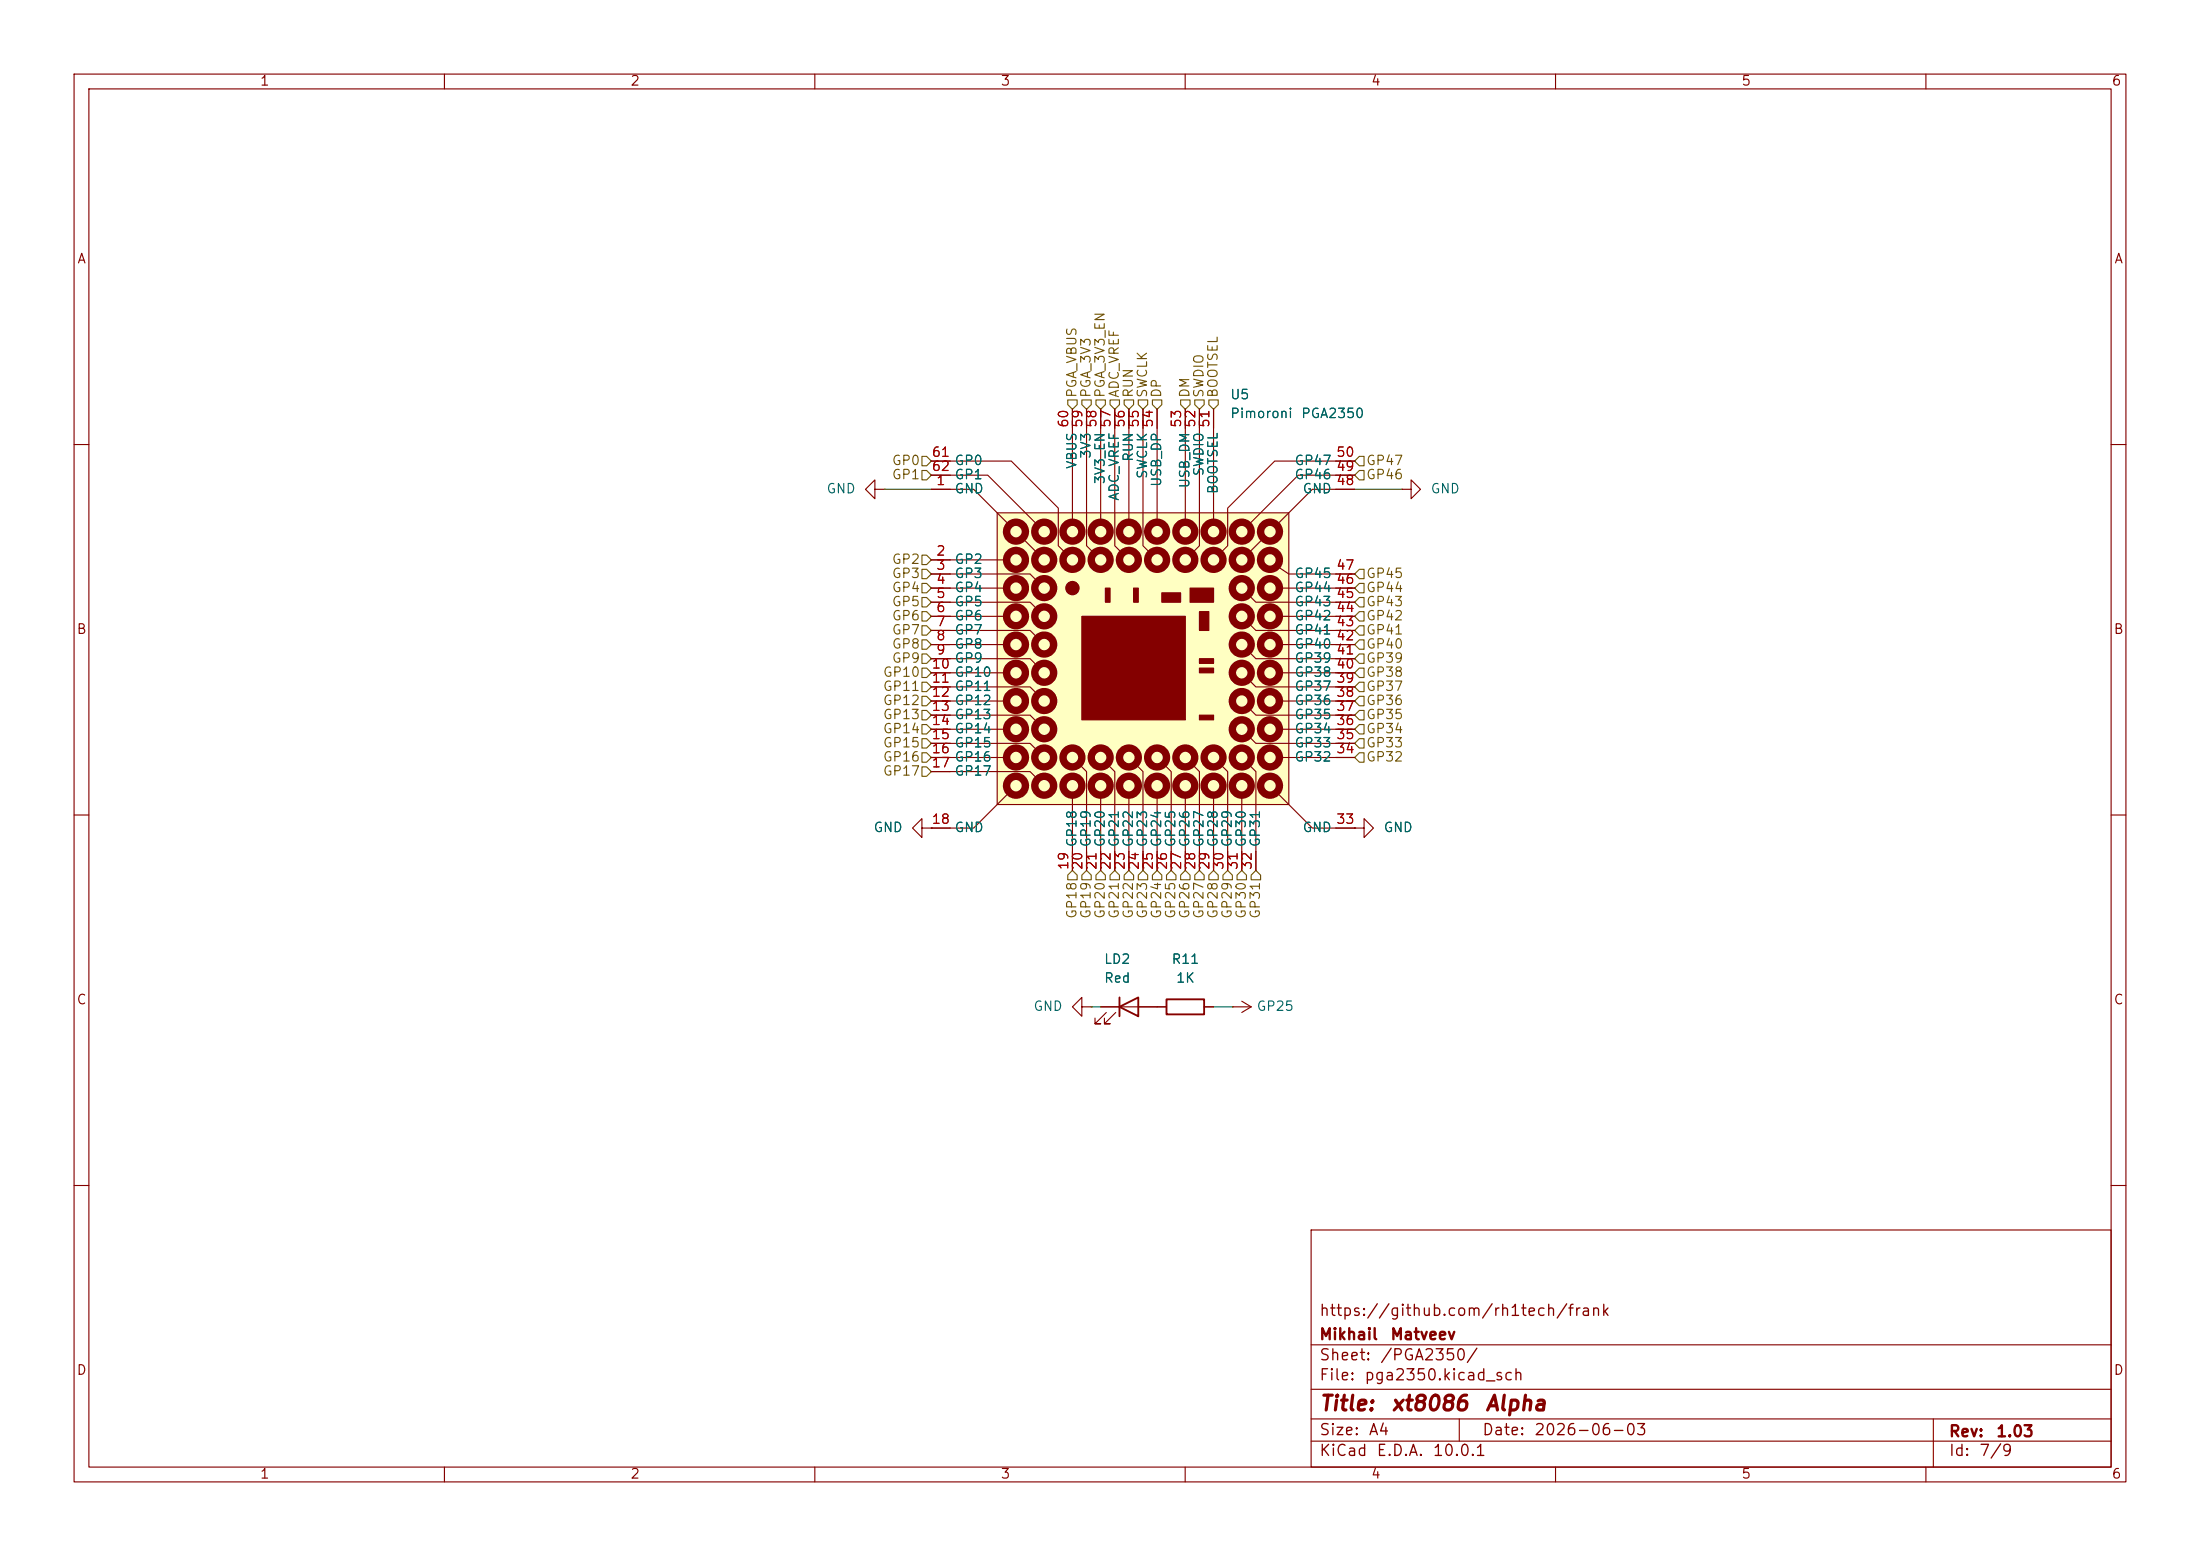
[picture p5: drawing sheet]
<svg xmlns="http://www.w3.org/2000/svg" width="297mm" height="210mm" viewBox="0 0 297 210" stroke-linecap="round" stroke-linejoin="round" font-family="sans-serif">
<g fill="none" stroke="#840000" stroke-width=".15">
<path d="M10 10h277v190h-277zM12 12h273v186h-273zM60 10v2M110 10v2M160 10v2M210 10v2M260 10v2M10 60h2M285 60h2M10 110h2M182.9 111.8h1.2v-1.3l1.3 1.3-1.3 1.2v-1.2M182.9 111.8h.1"/>
<path d="M285 110h2M146 135.9v-1.3l-1.2 1.3 1.2 1.3v-1.3h1.3M147.3 135.9h.1M10 160h2M177 166h108v32h-108zM285 160h2M60 198v2M110 198v2M160 198v2M177 194.5h108M177 191.5h108M177 187.5h108"/>
<path d="M177 181.5h108M197 191.5v3M210 198v2M260 198v2M261 191.5v6.5"/>
</g>
<path d="M134.6 69.2h39.4v39.4h-39.4z" fill="#ffffc2"/>
<g fill="none" stroke="#840000" stroke-width=".15">
<path d="M144.8 55.2v15.3M146.7 55.2v18.5l1.3 1.2M148.6 55.2v15.3M150.5 55.2v18.5l1.3 1.2M152.4 55.2v15.3M154.3 55.2v18.5l1.3 1.2M156.2 55.2v15.3M160 55.2v15.3M161.9 55.2v18.5l-1.2 1.2M163.8 55.2v15.3M118.1 66v-1.2l-1.3 1.2 1.3 1.3v-1.3h1.3M119.4 66h.1"/>
<path d="M125.7 77.5h13.4l1.2 1.2M125.7 66h5.7l5.1 5.1M125.7 64.1h7.6l7 7M125.7 62.2h10.8l6.4 6.4v5.1l1.2 1.2M125.7 75.6h10.2M125.7 79.4h10.2M134.6 69.2h39.4v39.4h-39.4zM137.8 72.4l2.5 2.5M170.8 72.4l-2.5 2.5M172.1 76.2l1.9 1.3h8.9M172.7 79.4h10.2M182.9 62.2h-10.8l-6.4 6.4v5.1l-1.2 1.2"/>
<path d="M182.9 64.1h-7.6l-7 7M182.9 66h-5.7l-5.1 5.1M189.2 66h1.3v-1.2l1.3 1.2-1.3 1.3v-1.3M189.2 66h.1M125.7 81.3h13.4l1.2 1.3M125.7 85.1h13.4l1.2 1.3M125.7 88.9h13.4l1.2 1.3M125.7 92.7h13.4l1.2 1.3M125.7 96.5h13.4l1.2 1.3M125.7 83.2h10.2M125.7 87h10.2M125.7 90.8h10.2"/>
<path d="M125.7 94.6h10.2M125.7 98.4h10.2M168.3 80l1.2 1.3h13.4M168.3 83.8l1.2 1.3h13.4M168.3 87.6l1.2 1.3h13.4M168.3 91.4l1.2 1.3h13.4M168.3 95.3l1.2 1.2h13.4M168.3 99.1l1.2 1.2h13.4M172.7 83.2h10.2M172.7 87h10.2M172.7 90.8h10.2M172.7 94.6h10.2"/>
<path d="M172.7 98.4h10.2M124.5 111.8v-1.3l-1.3 1.3 1.3 1.2v-1.2h1.2M125.7 100.3h13.4l1.2 1.3M125.7 104.1h13.4l1.2 1.3M125.7 111.8h.1M125.7 102.2h10.2M136.5 106.7l-5.1 5.1h-5.7M144.8 107.3v10.2M145.4 102.9l1.3 1.2v13.4M148.6 107.3v10.2M149.2 102.9l1.3 1.2v13.4M152.4 107.3v10.2"/>
<path d="M153 102.9l1.3 1.2v13.4M156.2 107.3v10.2M156.8 102.9l1.3 1.2v13.4M160 107.3v10.2M160.7 102.9l1.2 1.2v13.4M163.8 107.3v10.2M164.5 102.9l1.2 1.2v13.4M167.6 107.3v10.2M168.3 102.9l1.2 1.2v13.4M172.1 106.7l5.1 5.1h5.7M172.7 102.2h10.2M182.9 111.8h.1"/>
<path d="M148.6 135.9h8.9M149.4 136.7l-1.6 1.5h.8h-.8v-.8M150.6 136.7l-1.5 1.5h.8h-.8v-.8M162.6 135.9h1.2M166.4 135.9h.1M166.4 135.9h2.5M167.6 135.1l1.3 .8M168.9 135.9l-1.3 .8"/>
</g>
<g fill="none" stroke="#840000" stroke-width="1">
<circle cx="137.2" cy="71.8" r="1.27"/>
<circle cx="137.2" cy="79.4" r="1.27"/>
<circle cx="137.2" cy="75.6" r="1.27"/>
<circle cx="141" cy="71.8" r="1.27"/>
<circle cx="141" cy="75.6" r="1.27"/>
<circle cx="141" cy="79.4" r="1.27"/>
<circle cx="144.8" cy="75.6" r="1.27"/>
<circle cx="144.8" cy="71.8" r="1.27"/>
<circle cx="148.6" cy="75.6" r="1.27"/>
<circle cx="148.6" cy="71.8" r="1.27"/>
<circle cx="152.4" cy="71.8" r="1.27"/>
<circle cx="152.4" cy="75.6" r="1.27"/>
<circle cx="156.2" cy="75.6" r="1.27"/>
<circle cx="156.2" cy="71.8" r="1.27"/>
<circle cx="160" cy="75.6" r="1.27"/>
<circle cx="160" cy="71.8" r="1.27"/>
<circle cx="163.8" cy="71.8" r="1.27"/>
<circle cx="163.8" cy="75.6" r="1.27"/>
<circle cx="167.6" cy="71.8" r="1.27"/>
<circle cx="167.6" cy="75.6" r="1.27"/>
<circle cx="167.6" cy="79.4" r="1.27"/>
<circle cx="171.4" cy="75.6" r="1.27"/>
<circle cx="171.4" cy="71.8" r="1.27"/>
<circle cx="171.4" cy="79.4" r="1.27"/>
<circle cx="137.2" cy="90.8" r="1.27"/>
<circle cx="137.2" cy="83.2" r="1.27"/>
<circle cx="137.2" cy="94.6" r="1.27"/>
<circle cx="137.2" cy="98.4" r="1.27"/>
<circle cx="137.2" cy="87" r="1.27"/>
<circle cx="141" cy="98.4" r="1.27"/>
<circle cx="141" cy="94.6" r="1.27"/>
<circle cx="141" cy="87" r="1.27"/>
<circle cx="141" cy="90.8" r="1.27"/>
<circle cx="141" cy="83.2" r="1.27"/>
<circle cx="167.6" cy="83.2" r="1.27"/>
<circle cx="167.6" cy="94.6" r="1.27"/>
<circle cx="167.6" cy="90.8" r="1.27"/>
<circle cx="167.6" cy="87" r="1.27"/>
<circle cx="167.6" cy="98.4" r="1.27"/>
<circle cx="171.4" cy="90.8" r="1.27"/>
<circle cx="171.4" cy="83.2" r="1.27"/>
<circle cx="171.4" cy="87" r="1.27"/>
<circle cx="171.4" cy="94.6" r="1.27"/>
<circle cx="171.4" cy="98.4" r="1.27"/>
<circle cx="137.2" cy="102.2" r="1.27"/>
<circle cx="137.2" cy="106" r="1.27"/>
<circle cx="141" cy="106" r="1.27"/>
<circle cx="141" cy="102.2" r="1.27"/>
<circle cx="144.8" cy="106" r="1.27"/>
<circle cx="144.8" cy="102.2" r="1.27"/>
<circle cx="148.6" cy="106" r="1.27"/>
<circle cx="148.6" cy="102.2" r="1.27"/>
<circle cx="152.4" cy="106" r="1.27"/>
<circle cx="152.4" cy="102.2" r="1.27"/>
<circle cx="156.2" cy="102.2" r="1.27"/>
<circle cx="156.2" cy="106" r="1.27"/>
<circle cx="160" cy="102.2" r="1.27"/>
<circle cx="160" cy="106" r="1.27"/>
<circle cx="163.8" cy="106" r="1.27"/>
<circle cx="163.8" cy="102.2" r="1.27"/>
<circle cx="167.6" cy="102.2" r="1.27"/>
<circle cx="167.6" cy="106" r="1.27"/>
<circle cx="171.4" cy="106" r="1.27"/>
<circle cx="171.4" cy="102.2" r="1.27"/>
</g>
<g fill="#840000" stroke="#840000" stroke-width=".15">
<path d="M146 83.2h14v14h-14z"/>
<path d="M149.2 79.4h.7v1.9h-.7z"/>
<path d="M153 79.4h.7v1.9h-.7z"/>
<path d="M156.8 80h2.6v1.3h-2.6z"/>
<path d="M160.7 79.4h3.1v1.9h-3.1z"/>
<path d="M161.9 82.6h1.3v2.5h-1.3z"/>
<path d="M161.9 88.9h1.9v.6h-1.9z"/>
<path d="M161.9 90.2h1.9v.6h-1.9z"/>
<path d="M161.9 96.5h1.9v.7h-1.9z"/>
<circle cx="144.8" cy="79.4" r=".9"/>
</g>
<path d="M151.1 135.9l2.6-1.3v2.6zM151.1 134.6v2.6M157.5 134.9h5.1v2h-5.1z" fill="none" stroke="#840000" stroke-width=".25"/>
<g fill="none" stroke="#725600" stroke-width=".15">
<path d="M144.1 54h1.3v.6l-.6 .6-.7-.6zM146 54h1.3v.6l-.6 .6-.7-.6zM148 54h1.2v.6l-.6 .6-.6-.6zM149.9 54h1.2v.6l-.6 .6-.6-.6zM151.8 54h1.2v.6l-.6 .6-.6-.6zM153.7 54h1.2v.6l-.6 .6-.6-.6zM155.6 54h1.2v.6l-.6 .6-.6-.6zM159.4 54h1.3v.6l-.7 .6-.6-.6zM161.3 54h1.3v.6l-.7 .6-.6-.6zM163.2 54h1.3v.6l-.7 .6-.6-.6zM124.5 63.5h.6l.6 .6-.6 .7h-.6zM124.5 61.6h.6l.6 .6-.6 .7h-.6z"/>
<path d="M124.5 74.9h.6l.6 .7-.6 .6h-.6zM124.5 78.7h.6l.6 .7-.6 .6h-.6zM124.5 76.8h.6l.6 .7-.6 .6h-.6zM183.5 76.8h.6v1.3h-.6l-.6-.6zM183.5 63.5h.6v1.3h-.6l-.6-.7zM183.5 61.6h.6v1.3h-.6l-.6-.7zM183.5 78.7h.6v1.3h-.6l-.6-.6zM124.5 90.2h.6l.6 .6-.6 .6h-.6zM124.5 94h.6l.6 .6-.6 .7h-.6zM124.5 88.3h.6l.6 .6-.6 .6h-.6zM124.5 86.4h.6l.6 .6-.6 .6h-.6zM124.5 92.1h.6l.6 .6-.6 .6h-.6z"/>
<path d="M124.5 99.7h.6l.6 .6-.6 .7h-.6zM124.5 95.9h.6l.6 .6-.6 .7h-.6zM124.5 97.8h.6l.6 .6-.6 .7h-.6zM124.5 82.6h.6l.6 .6-.6 .6h-.6zM124.5 84.5h.6l.6 .6-.6 .6h-.6zM124.5 80.6h.6l.6 .7-.6 .6h-.6zM183.5 82.6h.6v1.2h-.6l-.6-.6zM183.5 92.1h.6v1.2h-.6l-.6-.6zM183.5 84.5h.6v1.2h-.6l-.6-.6zM183.5 88.3h.6v1.2h-.6l-.6-.6zM183.5 90.2h.6v1.2h-.6l-.6-.6zM183.5 80.6h.6v1.3h-.6l-.6-.6z"/>
<path d="M183.5 86.4h.6v1.2h-.6l-.6-.6zM183.5 94h.6v1.3h-.6l-.6-.7zM183.5 97.8h.6v1.3h-.6l-.6-.7zM183.5 95.9h.6v1.3h-.6l-.6-.7zM183.5 99.7h.6v1.3h-.6l-.6-.7zM124.5 103.5h.6l.6 .6-.6 .7h-.6zM124.5 101.6h.6l.6 .6-.6 .7h-.6zM144.8 117.5l.6 .6v.6h-1.3v-.6zM146.7 117.5l.6 .6v.6h-1.3v-.6zM148.6 117.5l.6 .6v.6h-1.2v-.6zM150.5 117.5l.6 .6v.6h-1.2v-.6zM152.4 117.5l.6 .6v.6h-1.2v-.6z"/>
<path d="M154.3 117.5l.6 .6v.6h-1.2v-.6zM156.2 117.5l.6 .6v.6h-1.2v-.6zM158.1 117.5l.6 .6v.6h-1.2v-.6zM160 117.5l.7 .6v.6h-1.3v-.6zM161.9 117.5l.7 .6v.6h-1.3v-.6zM163.8 117.5l.7 .6v.6h-1.3v-.6zM165.7 117.5l.7 .6v.6h-1.3v-.6zM167.6 117.5l.7 .6v.6h-1.3v-.6zM169.5 117.5l.7 .6v.6h-1.3v-.6zM183.5 101.6h.6v1.3h-.6l-.6-.7z"/>
</g>
<path d="M119.4 66h6.3M182.9 66h6.3M147.3 135.9h1.3M163.8 135.9h2.6" fill="none" stroke="#009600" stroke-width=".15"/>
<g font-size="2" fill="#840000">
<text x="178" y="190.9">Title:</text>
<text x="187.7" y="190.9">xt8086</text>
<text x="200.4" y="190.9">Alpha</text>
</g>
<g font-size="1.5" fill="#840000">
<text x="178" y="178">https://github.com/rh1tech/frank</text>
<text x="178" y="184">Sheet:</text>
<text x="178" y="181.2">Mikhail</text>
<text x="186.2" y="184">/PGA2350/</text>
<text x="187.6" y="181.2">Matveev</text>
<text x="178" y="186.7">File:</text>
<text x="184.1" y="186.7">pga2350.kicad_sch</text>
<text x="178" y="196.9">KiCad</text>
<text x="178" y="194.1">Size:</text>
<text x="184.7" y="194.1">A4</text>
<text x="185.7" y="196.9">E.D.A.</text>
<text x="193.3" y="196.9">10.0.1</text>
<text x="200" y="194.1">Date:</text>
<text x="207" y="194.1">2026-06-03</text>
<text x="263" y="194.3">Rev:</text>
<text x="263" y="196.9">Id:</text>
<text x="267.1" y="196.9">7/9</text>
<text x="269.4" y="194.3">1.03</text>
</g>
<g font-size="1.3" fill="#840000">
<text x="35" y="11.9">1</text>
<text x="85" y="11.9">2</text>
<text x="135" y="11.9">3</text>
<text x="185" y="11.9">4</text>
<text x="235" y="11.9">5</text>
<text x="285" y="11.9">6</text>
<text x="10.3" y="35.9">A</text>
<text x="285.3" y="35.9">A</text>
<text x="10.3" y="85.9">B</text>
<text x="285.3" y="85.9">B</text>
<text x="10.3" y="135.9">C</text>
<text x="285.3" y="135.9">C</text>
<text x="10.3" y="185.9">D</text>
<text x="285.3" y="185.9">D</text>
<text x="35" y="199.9">1</text>
<text x="85" y="199.9">2</text>
<text x="135" y="199.9">3</text>
<text x="185" y="199.9">4</text>
<text x="235" y="199.9">5</text>
<text x="285" y="199.9">6</text>
</g>
<g font-size="1.3" fill="#725600">
<text x="145.6" y="53.8" transform="rotate(-90 145.6 53.8)">PGA_VBUS</text>
<text x="147.5" y="53.8" transform="rotate(-90 147.5 53.8)">PGA_3V3</text>
<text x="149.5" y="53.8" transform="rotate(-90 149.5 53.8)">PGA_3V3_EN</text>
<text x="151.4" y="53.8" transform="rotate(-90 151.4 53.8)">ADC_VREF</text>
<text x="153.3" y="53.8" transform="rotate(-90 153.3 53.8)">RUN</text>
<text x="155.2" y="53.8" transform="rotate(-90 155.2 53.8)">SWCLK</text>
<text x="157.1" y="53.8" transform="rotate(-90 157.1 53.8)">DP</text>
<text x="160.9" y="53.8" transform="rotate(-90 160.9 53.8)">DM</text>
<text x="162.8" y="53.8" transform="rotate(-90 162.8 53.8)">SWDIO</text>
<text x="164.7" y="53.8" transform="rotate(-90 164.7 53.8)">BOOTSEL</text>
<text x="120.3" y="65">GP1</text>
<text x="120.3" y="63.1">GP0</text>
<text x="184.3" y="65">GP46</text>
<text x="184.3" y="63.1">GP47</text>
<text x="120.3" y="76.4">GP2</text>
<text x="120.3" y="80.2">GP4</text>
<text x="120.3" y="78.3">GP3</text>
<text x="120.3" y="82.1">GP5</text>
<text x="184.3" y="78.3">GP45</text>
<text x="184.3" y="82.1">GP43</text>
<text x="184.3" y="80.2">GP44</text>
<text x="120.3" y="89.8">GP9</text>
<text x="120.3" y="87.9">GP8</text>
<text x="120.3" y="84">GP6</text>
<text x="120.3" y="86">GP7</text>
<text x="184.3" y="84">GP42</text>
<text x="184.3" y="86">GP41</text>
<text x="184.3" y="89.8">GP39</text>
<text x="184.3" y="87.9">GP40</text>
<text x="119.1" y="91.7">GP10</text>
<text x="119.1" y="95.5">GP12</text>
<text x="119.1" y="93.6">GP11</text>
<text x="184.3" y="93.6">GP37</text>
<text x="184.3" y="91.7">GP38</text>
<text x="184.3" y="95.5">GP36</text>
<text x="119.1" y="101.2">GP15</text>
<text x="119.1" y="97.4">GP13</text>
<text x="119.1" y="99.3">GP14</text>
<text x="184.3" y="99.3">GP34</text>
<text x="184.3" y="97.4">GP35</text>
<text x="184.3" y="101.2">GP33</text>
<text x="119.1" y="105">GP17</text>
<text x="119.1" y="103.1">GP16</text>
<text x="184.3" y="103.1">GP32</text>
<text x="145.6" y="124.1" transform="rotate(-90 145.6 124.1)">GP18</text>
<text x="147.5" y="124.1" transform="rotate(-90 147.5 124.1)">GP19</text>
<text x="149.5" y="124.1" transform="rotate(-90 149.5 124.1)">GP20</text>
<text x="151.4" y="124.1" transform="rotate(-90 151.4 124.1)">GP21</text>
<text x="153.3" y="124.1" transform="rotate(-90 153.3 124.1)">GP22</text>
<text x="155.2" y="124.1" transform="rotate(-90 155.2 124.1)">GP23</text>
<text x="157.1" y="124.1" transform="rotate(-90 157.1 124.1)">GP24</text>
<text x="159" y="124.1" transform="rotate(-90 159 124.1)">GP25</text>
<text x="160.9" y="124.1" transform="rotate(-90 160.9 124.1)">GP26</text>
<text x="162.8" y="124.1" transform="rotate(-90 162.8 124.1)">GP27</text>
<text x="164.7" y="124.1" transform="rotate(-90 164.7 124.1)">GP28</text>
<text x="166.6" y="124.1" transform="rotate(-90 166.6 124.1)">GP29</text>
<text x="168.5" y="124.1" transform="rotate(-90 168.5 124.1)">GP30</text>
<text x="170.4" y="124.1" transform="rotate(-90 170.4 124.1)">GP31</text>
</g>
<g font-size="1.3" fill="#a90000">
<text x="144.5" y="57.8" transform="rotate(-90 144.5 57.8)">60</text>
<text x="146.4" y="57.8" transform="rotate(-90 146.4 57.8)">59</text>
<text x="148.3" y="57.8" transform="rotate(-90 148.3 57.8)">58</text>
<text x="150.2" y="57.8" transform="rotate(-90 150.2 57.8)">57</text>
<text x="152.1" y="57.8" transform="rotate(-90 152.1 57.8)">56</text>
<text x="154.1" y="57.8" transform="rotate(-90 154.1 57.8)">55</text>
<text x="156" y="57.8" transform="rotate(-90 156 57.8)">54</text>
<text x="159.8" y="57.8" transform="rotate(-90 159.8 57.8)">53</text>
<text x="161.7" y="57.8" transform="rotate(-90 161.7 57.8)">52</text>
<text x="163.6" y="57.8" transform="rotate(-90 163.6 57.8)">51</text>
<text x="125.7" y="62">61</text>
<text x="125.7" y="63.9">62</text>
<text x="126.3" y="65.8">1</text>
<text x="180.3" y="65.8">48</text>
<text x="180.3" y="63.9">49</text>
<text x="180.3" y="62">50</text>
<text x="126.3" y="75.3">2</text>
<text x="126.3" y="77.2">3</text>
<text x="180.3" y="77.2">47</text>
<text x="126.3" y="79.1">4</text>
<text x="126.3" y="81">5</text>
<text x="126.3" y="82.9">6</text>
<text x="180.3" y="82.9">44</text>
<text x="180.3" y="81">45</text>
<text x="180.3" y="79.1">46</text>
<text x="126.3" y="84.8">7</text>
<text x="126.3" y="86.7">8</text>
<text x="126.3" y="88.6">9</text>
<text x="180.3" y="88.6">41</text>
<text x="180.3" y="86.7">42</text>
<text x="180.3" y="84.8">43</text>
<text x="125.7" y="90.6">10</text>
<text x="125.7" y="92.5">11</text>
<text x="125.7" y="94.4">12</text>
<text x="180.3" y="94.4">38</text>
<text x="180.3" y="92.5">39</text>
<text x="180.3" y="90.6">40</text>
<text x="125.7" y="96.3">13</text>
<text x="125.7" y="98.2">14</text>
<text x="125.7" y="100.1">15</text>
<text x="125.7" y="102">16</text>
<text x="180.3" y="102">34</text>
<text x="180.3" y="100.1">35</text>
<text x="180.3" y="98.2">36</text>
<text x="180.3" y="96.3">37</text>
<text x="125.7" y="103.9">17</text>
<text x="125.7" y="111.5">18</text>
<text x="180.3" y="111.5">33</text>
<text x="144.5" y="117.5" transform="rotate(-90 144.5 117.5)">19</text>
<text x="146.4" y="117.5" transform="rotate(-90 146.4 117.5)">20</text>
<text x="148.3" y="117.5" transform="rotate(-90 148.3 117.5)">21</text>
<text x="150.2" y="117.5" transform="rotate(-90 150.2 117.5)">22</text>
<text x="152.1" y="117.5" transform="rotate(-90 152.1 117.5)">23</text>
<text x="154.1" y="117.5" transform="rotate(-90 154.1 117.5)">24</text>
<text x="156" y="117.5" transform="rotate(-90 156 117.5)">25</text>
<text x="157.9" y="117.5" transform="rotate(-90 157.9 117.5)">26</text>
<text x="159.8" y="117.5" transform="rotate(-90 159.8 117.5)">27</text>
<text x="161.7" y="117.5" transform="rotate(-90 161.7 117.5)">28</text>
<text x="163.6" y="117.5" transform="rotate(-90 163.6 117.5)">29</text>
<text x="165.5" y="117.5" transform="rotate(-90 165.5 117.5)">30</text>
<text x="167.4" y="117.5" transform="rotate(-90 167.4 117.5)">31</text>
<text x="169.3" y="117.5" transform="rotate(-90 169.3 117.5)">32</text>
</g>
<g font-size="1.3" fill="#006464">
<text x="166" y="56.7">Pimoroni</text>
<text x="166" y="54.2">U5</text>
<text x="175.6" y="56.7">PGA2350</text>
<text x="128.8" y="63.1">GP0</text>
<text x="128.8" y="65">GP1</text>
<text x="145.6" y="63.4" transform="rotate(-90 145.6 63.4)">VBUS</text>
<text x="147.5" y="62" transform="rotate(-90 147.5 62)">3V3</text>
<text x="149.5" y="65.5" transform="rotate(-90 149.5 65.5)">3V3_EN</text>
<text x="153.3" y="62.4" transform="rotate(-90 153.3 62.4)">RUN</text>
<text x="155.2" y="64.7" transform="rotate(-90 155.2 64.7)">SWCLK</text>
<text x="157.1" y="65.8" transform="rotate(-90 157.1 65.8)">USB_DP</text>
<text x="160.9" y="66" transform="rotate(-90 160.9 66)">USB_DM</text>
<text x="162.8" y="64.4" transform="rotate(-90 162.8 64.4)">SWDIO</text>
<text x="174.7" y="65">GP46</text>
<text x="174.7" y="63.1">GP47</text>
<text x="111.5" y="66.9">GND</text>
<text x="128.8" y="66.9">GND</text>
<text x="151.4" y="67.7" transform="rotate(-90 151.4 67.7)">ADC_VREF</text>
<text x="164.7" y="66.8" transform="rotate(-90 164.7 66.8)">BOOTSEL</text>
<text x="175.8" y="66.9">GND</text>
<text x="193" y="66.9">GND</text>
<text x="128.8" y="76.4">GP2</text>
<text x="128.8" y="78.3">GP3</text>
<text x="128.8" y="80.2">GP4</text>
<text x="128.8" y="82.1">GP5</text>
<text x="174.7" y="82.1">GP43</text>
<text x="174.7" y="80.2">GP44</text>
<text x="174.7" y="78.3">GP45</text>
<text x="128.8" y="84">GP6</text>
<text x="128.8" y="86">GP7</text>
<text x="128.8" y="87.9">GP8</text>
<text x="128.8" y="89.8">GP9</text>
<text x="174.7" y="89.8">GP39</text>
<text x="174.7" y="87.9">GP40</text>
<text x="174.7" y="86">GP41</text>
<text x="174.7" y="84">GP42</text>
<text x="128.8" y="91.7">GP10</text>
<text x="128.8" y="93.6">GP11</text>
<text x="128.8" y="95.5">GP12</text>
<text x="174.7" y="95.5">GP36</text>
<text x="174.7" y="93.6">GP37</text>
<text x="174.7" y="91.7">GP38</text>
<text x="128.8" y="97.4">GP13</text>
<text x="128.8" y="99.3">GP14</text>
<text x="128.8" y="101.2">GP15</text>
<text x="174.7" y="101.2">GP33</text>
<text x="174.7" y="99.3">GP34</text>
<text x="174.7" y="97.4">GP35</text>
<text x="128.8" y="103.1">GP16</text>
<text x="128.8" y="105">GP17</text>
<text x="174.7" y="103.1">GP32</text>
<text x="117.8" y="112.6">GND</text>
<text x="128.8" y="112.6">GND</text>
<text x="175.8" y="112.6">GND</text>
<text x="186.7" y="112.6">GND</text>
<text x="145.6" y="114.4" transform="rotate(-90 145.6 114.4)">GP18</text>
<text x="147.5" y="114.4" transform="rotate(-90 147.5 114.4)">GP19</text>
<text x="149.5" y="114.4" transform="rotate(-90 149.5 114.4)">GP20</text>
<text x="151.4" y="114.4" transform="rotate(-90 151.4 114.4)">GP21</text>
<text x="153.3" y="114.4" transform="rotate(-90 153.3 114.4)">GP22</text>
<text x="155.2" y="114.4" transform="rotate(-90 155.2 114.4)">GP23</text>
<text x="157.1" y="114.4" transform="rotate(-90 157.1 114.4)">GP24</text>
<text x="159" y="114.4" transform="rotate(-90 159 114.4)">GP25</text>
<text x="160.9" y="114.4" transform="rotate(-90 160.9 114.4)">GP26</text>
<text x="162.8" y="114.4" transform="rotate(-90 162.8 114.4)">GP27</text>
<text x="164.7" y="114.4" transform="rotate(-90 164.7 114.4)">GP28</text>
<text x="166.6" y="114.4" transform="rotate(-90 166.6 114.4)">GP29</text>
<text x="168.5" y="114.4" transform="rotate(-90 168.5 114.4)">GP30</text>
<text x="170.4" y="114.4" transform="rotate(-90 170.4 114.4)">GP31</text>
<text x="149" y="130.4">LD2</text>
<text x="158.1" y="130.4">R11</text>
<text x="139.4" y="136.8">GND</text>
<text x="149" y="132.9">Red</text>
<text x="158.7" y="132.9">1K</text>
<text x="169.6" y="136.8">GP25</text>
</g>
</svg>
